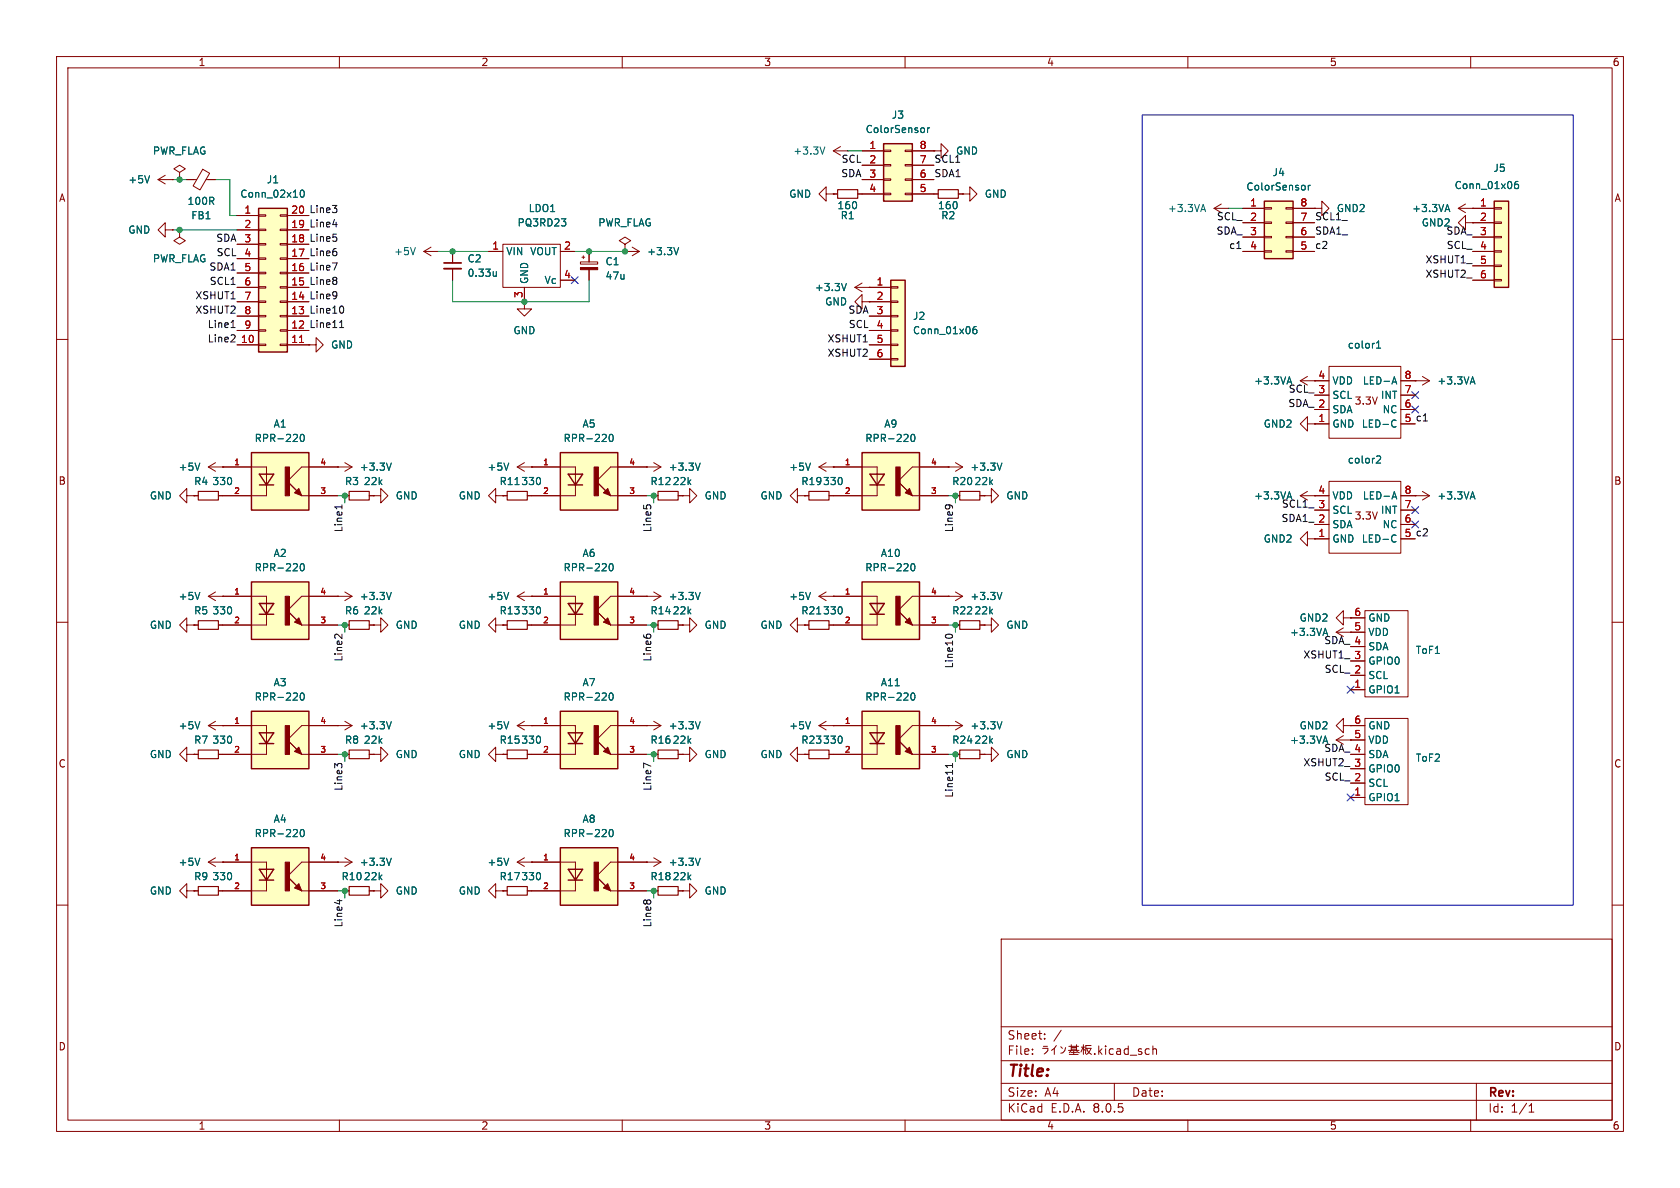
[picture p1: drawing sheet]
<svg xmlns="http://www.w3.org/2000/svg" width="297mm" height="210mm" viewBox="0 0 297 210" stroke-linecap="round" stroke-linejoin="round" font-family="sans-serif">
<g fill="none" stroke="#840000" stroke-width=".18">
<path d="M10 10h277v190h-277zM12 12h273v186h-273zM60 10v2M110 10v2M160 10v2M210 10v2M260 10v2M165.1 26.7h1.3v-1.3l1.2 1.3-1.2 1.2v-1.2M165.1 26.7h.1M165.1 34.3h.8M169.4 34.3h.8M170.2 34.3h1.2v-1.3l1.3 1.3-1.3 1.3v-1.3"/>
<path d="M170.2 34.3h.1M10 60h2M285 60h2M114.3 82.6h.1M114.3 82.6h2.5M115.6 87.6h.7M115.6 81.8l1.2 .8M116.8 82.6l-1.2 .7M119.9 87.6h.7M120.6 87.6h1.3v-1.2l1.3 1.2-1.3 1.3v-1.3M120.6 87.6h.1M141 87.6v-1.2l-1.3 1.2 1.3 1.3v-1.3h1.2"/>
<path d="M142.2 87.6h.1M142.2 87.6h.8M144.8 82.6l1.2 .7M144.8 82.6h2.5M146 81.8l-1.2 .8M146.6 87.6h.7M147.3 82.6h.1M10 110h2M88.9 110.5h.8M93.2 110.5h.8M114.3 105.4h.1M114.3 105.4h2.5"/>
<path d="M115.6 110.5h.7M115.6 104.6l1.2 .8M116.8 105.4l-1.2 .8M119.9 110.5h.7M167.6 105.4h.1M167.6 105.4h2.6M168.9 110.5h.8M168.9 104.6l1.3 .8M170.2 105.4l-1.3 .8M173.2 110.5h.8M174 110.5h1.3v-1.3l1.2 1.3-1.2 1.3v-1.3M174 110.5h.1"/>
<path d="M285 110h2M167.6 128.3h.1M167.6 128.3h2.6M168.9 133.4h.8M168.9 127.5l1.3 .8M170.2 128.3l-1.3 .7M173.2 133.4h.8M174 133.4h1.3v-1.3l1.2 1.3-1.2 1.2v-1.2M174 133.4h.1M10 160h2M36.8 152.4l1.3 .8M36.8 152.4h2.6"/>
<path d="M38.1 151.6l-1.3 .8M39.4 152.4h.1M285 160h2M177 166h108v32h-108zM60 198v2M110 198v2M160 198v2M177 194.5h108M177 191.5h108M177 187.5h108M177 181.5h108M182.5 186.3v.1"/>
<path d="M182.5 185.5v.1M184.3 185.3h.9a1.03 1.03 0 0 1-.6 1M184.5 185h.7M184.7 183.6v.1M184.7 182.8v.1M186.4 185.3v1.1M186.4 185.3l-.5 .4M186.7 184.8l-.3 .5M187.5 185l.3 .3M187.6 182.1l-1.3 2M188.4 185.2a.99 .99 0 0 1-.9 1M188.9 185.7h1.8"/>
<path d="M189 185h1.7M189 186.4h1.6M189.3 186h1M189.4 185.2h.9M189.4 185.5h.9M189.4 184.7v1l-.4 .4M189.8 185.8v.6M190.3 184.7v1l.2 .3 .3 .1M191.2 185.1h.6M191.5 185.2l-.4 .8M191.5 184.7v1.7M191.5 185.4l.3 .3"/>
<path d="M192 185.3h.9l-.3 .6-.6 .5M192.1 185.3l.3 .7 .6 .4M192.9 184.8h-.9l-.1 1.5M193.5 186.3v.1M194.2 184.9v1.5M194.4 185.8l.4 .6M194.8 185.4l-.6 .6M195.5 184.9v.1M195.5 185.4v1M196.8 185.5l-.4-.1-.3 .3v.4l.1 .2h.6M197 191.5v3M197.5 185.5h.5l.1 .9"/>
<path d="M198.1 185.8h-.5a.29 .29 0 0 0-.2 .3 .29 .29 0 0 0 .2 .3l.5-.1M199.5 185.5l-.5-.1-.3 .3v.4l.2 .2h.6M199.5 184.9v1.5M199.8 186.5h1.2M201.8 185.5l-.3-.1-.3 .2 .1 .2 .5 .2v.3h-.6M203.2 185.5l-.5-.1-.2 .3v.4l.1 .2h.6M203.8 185.5l.2-.1 .4 .1 .1 .9M203.8 184.9v1.5M210 198v2M260 198v2M261 191.5v6.5M270.3 196.6h.9"/>
<path d="M270.3 195.5l.4-.4v1.5"/>
</g>
<path d="M123.8 81.9l-.4 1.2M143.3 81.9l-.4 1.2M123.8 104.7l-.4 1.3M177.1 104.7l-.4 1.3M177.1 127.6l-.4 1.2M35.3 151.7l-.4 1.3" fill="none" stroke="#006464" stroke-width=".18"/>
<path d="M165.9 33.5h3.5v1.6h-3.5zM116.3 86.9h3.6v1.5h-3.6zM143 86.9h3.6v1.5h-3.6zM89.7 109.7h3.5v1.6h-3.5zM116.3 109.7h3.6v1.6h-3.6zM169.7 109.7h3.5v1.6h-3.5zM169.7 132.6h3.5v1.5h-3.5z" fill="none" stroke="#840000" stroke-width=".2"/>
<path d="M152.4 125.7h10.2v10.2h-10.2z" fill="#ffffc2"/>
<path d="M152.4 125.7h10.2v10.2h-10.2zM153.8 129.5h2.5l-1.2 1.9zM153.8 131.4h2.5" fill="none" stroke="#840000" stroke-width=".25"/>
<g fill="none" stroke="#840000" stroke-width=".18">
<path d="M141 110.5v-1.3l-1.3 1.3 1.3 1.3v-1.3h1.2M142.2 110.5h.1M142.2 110.5h.8M144.8 105.4l1.2 .8M144.8 105.4h2.5M146 104.6l-1.2 .8M146.6 110.5h.7M147.3 105.4h.1M141 133.4v-1.3l-1.3 1.3 1.3 1.2v-1.2h1.2M142.2 133.4h.1M142.2 133.4h.8M144.8 128.3h10.3v5.1h-8.5"/>
<path d="M144.8 128.3l1.2 .7M146 127.5l-1.2 .8M147.3 128.3h.1M167.6 128.3h-6.3l-2.6 2.5 2.6 2.6h6.3"/>
</g>
<g fill="#840000" stroke="#840000" stroke-width=".18">
<path d="M160 132.8l.8-.7 .5 1.3z"/>
<path d="M158.4 128.3h.7v5.1h-.7z"/>
</g>
<path d="M143.3 104.7l-.4 1.3M144.4 108.5h.7M143.3 127.6l-.4 1.2M161.1 122.6l.2-.1a.68 .68 0 0 1 .5 .6 .68 .68 0 0 1-.5 .7l-.2-.2-.1-.3z" fill="none" stroke="#006464" stroke-width=".18"/>
<path d="M143 109.7h3.6v1.6h-3.6zM143 132.6h3.6v1.5h-3.6z" fill="none" stroke="#840000" stroke-width=".2"/>
<path d="M152.4 102.9h10.2v10.1h-10.2z" fill="#ffffc2"/>
<path d="M152.4 102.9h10.2v10.1h-10.2zM153.8 106.7h2.5l-1.2 1.9zM153.8 108.6h2.5" fill="none" stroke="#840000" stroke-width=".25"/>
<path d="M147.3 105.4h7.8v5.1h-7.8M167.6 105.4h-6.3l-2.6 2.6 2.6 2.5h6.3" fill="none" stroke="#840000" stroke-width=".18"/>
<g fill="#840000" stroke="#840000" stroke-width=".18">
<path d="M160 110l.8-.8 .5 1.3z"/>
<path d="M158.4 105.4h.7v5.1h-.7z"/>
</g>
<path d="M161.1 99.8l.2-.2a.68 .68 0 0 1 .5 .7 .68 .68 0 0 1-.5 .6l-.2-.1-.1-.4z" fill="none" stroke="#006464" stroke-width=".18"/>
<path d="M99.1 102.9h10.1v10.1h-10.1z" fill="#ffffc2"/>
<path d="M99.1 102.9h10.1v10.1h-10.1zM100.5 106.7h2.5l-1.3 1.9zM100.5 108.6h2.5" fill="none" stroke="#840000" stroke-width=".25"/>
<path d="M94 105.4h7.7v5.1h-7.7M114.3 105.4h-6.4l-2.5 2.6 2.5 2.5h6.4" fill="none" stroke="#840000" stroke-width=".18"/>
<g fill="#840000" stroke="#840000" stroke-width=".18">
<path d="M106.7 110l.7-.8 .5 1.3z"/>
<path d="M105 105.4h.8v5.1h-.8z"/>
</g>
<path d="M107.8 99.8l.2-.2a.68 .68 0 0 1 .4 .7 .68 .68 0 0 1-.4 .6l-.2-.1-.1-.4z" fill="none" stroke="#006464" stroke-width=".18"/>
<path d="M99.1 80h10.1v10.2h-10.1z" fill="#ffffc2"/>
<path d="M99.1 80h10.1v10.2h-10.1zM100.5 83.8h2.5l-1.3 1.9zM100.5 85.7h2.5" fill="none" stroke="#840000" stroke-width=".25"/>
<path d="M94 82.6h7.7v5h-7.7M114.3 82.6h-6.4l-2.5 2.5 2.5 2.5h6.4M167.6 82.6h.1M167.6 82.6h2.6M168.9 87.6h.8M168.9 81.8l1.3 .8M170.2 82.6l-1.3 .7M173.2 87.6h.8M174 87.6h1.3v-1.2l1.2 1.2-1.2 1.3v-1.3M174 87.6h.1M87.6 110.5v-1.3l-1.2 1.3 1.2 1.3v-1.3h1.3M88.9 110.5h.1" fill="none" stroke="#840000" stroke-width=".18"/>
<g fill="#840000" stroke="#840000" stroke-width=".18">
<path d="M106.7 87.1l.7-.7 .5 1.2z"/>
<path d="M105 82.6h.8v5h-.8z"/>
</g>
<path d="M107.8 76.9l.2-.1a.68 .68 0 0 1 .4 .6 .68 .68 0 0 1-.4 .6l-.2-.1-.1-.3zM177.1 81.9l-.4 1.2" fill="none" stroke="#006464" stroke-width=".18"/>
<path d="M169.7 86.9h3.5v1.5h-3.5z" fill="none" stroke="#840000" stroke-width=".2"/>
<path d="M152.4 80h10.2v10.2h-10.2z" fill="#ffffc2"/>
<path d="M152.4 80h10.2v10.2h-10.2zM153.8 83.8h2.5l-1.2 1.9zM153.8 85.7h2.5" fill="none" stroke="#840000" stroke-width=".25"/>
<path d="M151.1 50.8l1.3 .8M151.1 50.8h2.6M152.4 50l-1.3 .8M153.7 50.8h.1M147.3 82.6h7.8v5h-7.8M167.6 82.6h-6.3l-2.6 2.5 2.6 2.5h6.3M59.7 128.3h.1M59.7 128.3h2.5M61 127.5l1.2 .8M62.2 128.3l-1.2 .7" fill="none" stroke="#840000" stroke-width=".18"/>
<g fill="#840000" stroke="#840000" stroke-width=".18">
<path d="M160 87.1l.8-.7 .5 1.2z"/>
<path d="M158.4 82.6h.7v5h-.7z"/>
</g>
<path d="M149.6 50.1l-.4 1.3M161.2 76.8h.1a.68 .68 0 0 1 .5 .6 .68 .68 0 0 1-.5 .6 .84 .84 0 0 1-.1-1.2zM69.2 127.6l-.4 1.2" fill="none" stroke="#006464" stroke-width=".18"/>
<path d="M44.4 125.7h10.2v10.2h-10.2z" fill="#ffffc2"/>
<path d="M44.4 125.7h10.2v10.2h-10.2zM45.8 129.5h2.6l-1.3 1.9zM45.8 131.4h2.6" fill="none" stroke="#840000" stroke-width=".25"/>
<g fill="none" stroke="#840000" stroke-width=".18">
<path d="M74.9 44.5h2.6M74.9 44.5l1.3 .7M76.2 43.7l-1.3 .8M77.5 44.5h.1M110.5 44.5h.1M110.5 44.5h2.5M111.8 43.7l1.2 .8M113 44.5l-1.2 .7M152.4 53.3v-1.2l-1.3 1.2 1.3 1.3v-1.3h1.3M153.7 53.3h.1M54.6 61h1.3v-1.3l1.2 1.3-1.2 1.2v-1.2M54.6 61h.1"/>
<path d="M91.4 105.4l1.3 .8M91.4 105.4h2.6M92.7 104.6l-1.3 .8M94 105.4h.1M39.4 128.3h7.7v5.1h-7.7M59.7 128.3h-6.4l-2.5 2.5 2.5 2.6h6.4M61 133.4h.7M65.3 133.4h.7M66 133.4h1.3v-1.3l1.3 1.3-1.3 1.2v-1.2M66 133.4h.1M59.7 152.4h.1M59.7 152.4h2.5"/>
<path d="M61 157.5h.7M61 151.6l1.2 .8M62.2 152.4l-1.2 .8M65.3 157.5h.7M66 157.5h1.3v-1.3l1.3 1.3-1.3 1.3v-1.3M66 157.5h.1"/>
</g>
<g fill="#840000" stroke="#840000" stroke-width=".18">
<path d="M52.1 132.8l.7-.7 .5 1.3z"/>
<path d="M50.4 128.3h.8v5.1h-.8z"/>
</g>
<path d="M73.4 43.8l-.4 1.2M120 43.8l-.4 1.2M89.9 104.7l-.4 1.3M53.2 122.6l.2-.1a.68 .68 0 0 1 .4 .6 .68 .68 0 0 1-.4 .7l-.2-.2-.1-.3zM69.2 151.7l-.4 1.3" fill="none" stroke="#006464" stroke-width=".18"/>
<path d="M61.7 132.6h3.6v1.5h-3.6zM61.7 156.7h3.6v1.5h-3.6z" fill="none" stroke="#840000" stroke-width=".2"/>
<path d="M44.4 149.9h10.2v10.1h-10.2z" fill="#ffffc2"/>
<path d="M44.4 149.9h10.2v10.1h-10.2zM45.8 153.7h2.6l-1.3 1.9zM45.8 155.6h2.6" fill="none" stroke="#840000" stroke-width=".25"/>
<path d="M80 44.5v2M80 47.5v2M39.4 152.4h7.7v5.1h-7.7M59.7 152.4h-6.4l-2.5 2.5 2.5 2.6h6.4" fill="none" stroke="#840000" stroke-width=".18"/>
<g fill="#840000" stroke="#840000" stroke-width=".18">
<path d="M52.1 157l.7-.8 .5 1.3z"/>
<path d="M50.4 152.4h.8v5.1h-.8z"/>
</g>
<path d="M87.7 48v.8M87.7 48.7l-.3 .1M53.2 146.8l.2-.2a.68 .68 0 0 1 .4 .7 .68 .68 0 0 1-.4 .6l-.2-.1-.1-.4z" fill="none" stroke="#006464" stroke-width=".18"/>
<path d="M78.5 47.5h3" fill="none" stroke="#840000" stroke-width=".33"/>
<path d="M78.5 46.5h3" fill="none" stroke="#840000" stroke-width=".3"/>
<path d="M44.4 102.9h10.2v10.1h-10.2z" fill="#ffffc2"/>
<path d="M44.4 102.9h10.2v10.1h-10.2zM45.8 106.7h2.6l-1.3 1.9zM45.8 108.6h2.6" fill="none" stroke="#840000" stroke-width=".25"/>
<g fill="none" stroke="#840000" stroke-width=".18">
<path d="M59.7 82.6h.1M59.7 82.6h2.5M61 81.8l1.2 .8M61 87.6h.7M62.2 82.6l-1.2 .7M65.3 87.6h.7M66 87.6h1.3v-1.2l1.3 1.2-1.3 1.3v-1.3M66 87.6h.1M33 110.5v-1.3l-1.3 1.3 1.3 1.3v-1.3h1.3M34.3 110.5h.1M34.3 110.5h.8M36.8 105.4h10.3v5.1h-8.5"/>
<path d="M36.8 105.4l1.3 .8M38.1 104.6l-1.3 .8M39.4 105.4h.1M59.7 105.4h.1M61 110.5h.7M61 104.6l1.2 .8M62.2 105.4h-8.9l-2.5 2.6 2.5 2.5h6.4M62.2 105.4l-1.2 .8M65.3 110.5h.7M66 110.5h1.3v-1.3l1.3 1.3-1.3 1.3v-1.3M66 110.5h.1M33 133.4v-1.3l-1.3 1.3 1.3 1.2v-1.2h1.3"/>
<path d="M34.3 133.4h.1M34.3 133.4h.8M36.8 128.3l1.3 .7M36.8 128.3h2.6M38.1 127.5l-1.3 .8M38.6 133.4h.8M39.4 128.3h.1M33 157.5v-1.3l-1.3 1.3 1.3 1.3v-1.3h1.3M34.3 157.5h.1M34.3 157.5h.8M38.6 157.5h.8"/>
</g>
<g fill="#840000" stroke="#840000" stroke-width=".18">
<path d="M52.1 110l.7-.8 .5 1.3z"/>
<path d="M50.4 105.4h.8v5.1h-.8z"/>
</g>
<path d="M53.2 99.8l.2-.2a.68 .68 0 0 1 .4 .7 .68 .68 0 0 1-.4 .6l-.2-.1-.1-.4zM69.2 81.9l-.4 1.2M35.3 104.7l-.4 1.3M69.2 104.7l-.4 1.3M35.3 127.6l-.4 1.2" fill="none" stroke="#006464" stroke-width=".18"/>
<path d="M61.7 86.9h3.6v1.5h-3.6zM35.1 109.7h3.5v1.6h-3.5zM61.7 109.7h3.6v1.6h-3.6zM35.1 132.6h3.5v1.5h-3.5zM35.1 156.7h3.5v1.5h-3.5z" fill="none" stroke="#840000" stroke-width=".2"/>
<path d="M44.4 80h10.2v10.2h-10.2z" fill="#ffffc2"/>
<path d="M44.4 80h10.2v10.2h-10.2zM45.8 83.8h2.6l-1.3 1.9zM45.8 85.7h2.6" fill="none" stroke="#840000" stroke-width=".25"/>
<path d="M33 87.6v-1.2l-1.3 1.2 1.3 1.3v-1.3h1.3M34.3 87.6h.1M39.4 82.6h7.7v5h-7.7M59.7 82.6h-6.4l-2.5 2.5 2.5 2.5h6.4M91.4 82.6h2.6M91.4 82.6l1.3 .7M92.7 81.8l-1.3 .8M94 82.6h.1" fill="none" stroke="#840000" stroke-width=".18"/>
<g fill="#840000" stroke="#840000" stroke-width=".18">
<path d="M52.1 87.1l.7-.7 .5 1.2z"/>
<path d="M50.4 82.6h.8v5h-.8z"/>
</g>
<path d="M53.2 76.9l.2-.1a.68 .68 0 0 1 .4 .6 .68 .68 0 0 1-.4 .6l-.2-.1-.1-.3zM89.9 81.9l-.4 1.2" fill="none" stroke="#006464" stroke-width=".18"/>
<path d="M264.2 35.6h2.5v15.2h-2.5z" fill="#ffffc2"/>
<g fill="none" stroke="#840000" stroke-width=".18">
<path d="M214.6 36.8h2.6M214.6 36.8l1.3 .8M215.9 36.1l-1.3 .7M217.2 36.8h.1M260.3 36.8h3.9M260.3 39.4h3.9M264.2 39.2h1.2v.3h-1.2zM264.2 36.7h1.2v.3h-1.2zM86.4 44.5h2.5M88.9 43.2h10.2v7.6h-10.2zM92.7 53.3v1.3h1.3l-1.3 1.3-1.3-1.3h1.3M92.7 53.3h.1"/>
<path d="M92.7 50.8v2.5M99.1 44.5h2.5M99.1 49.5h2.5M102.6 46.3h3.1v.4h-3.1zM102.9 45.5h.5M103.1 45.2v.5M104.1 44.5v1.8M104.1 47.7v1.8M110.5 43.2l1-.7-1-.6-1 .6 1 .7v1.3M110.5 44.5h.1M260.3 41.9h3.9M260.3 44.5h3.9"/>
<path d="M260.3 47h3.9M260.3 49.5h3.9M264.2 49.4h1.2v.3h-1.2zM264.2 46.9h1.2v.2h-1.2zM264.2 44.3h1.2v.3h-1.2zM264.2 41.8h1.2v.2h-1.2zM229.9 67.3h5M229.9 67.3l1.2 .8M231.1 74.9v-1.2l-1.2 1.2 1.2 1.3v-1.3h1.3M231.1 66.5l-1.2 .8M232.4 74.9h.1M232.4 74.9h2.5"/>
<path d="M232.4 72.4h2.5M232.4 69.9h2.5M234.9 64.8h12.7v12.7h-12.7zM247.6 74.9h2.6M247.6 72.4h2.6M247.6 69.9h2.6M247.6 67.3h5.1M250.2 67.3h.1M251.5 66.5l1.2 .8M252.7 67.3l-1.2 .8M36.8 82.6l1.3 .7M36.8 82.6h2.6"/>
<path d="M38.1 81.8l-1.3 .8M39.4 82.6h.1M87.6 87.6v-1.2l-1.2 1.2 1.2 1.3v-1.3h1.3M88.9 87.6h.1M88.9 87.6h.8M93.2 87.6h.8M229.9 87.6h5M229.9 87.6l1.2 .8M231.1 95.3v-1.3l-1.2 1.3 1.2 1.2v-1.2h1.3M231.1 86.9l-1.2 .7M232.4 95.3h.1M232.4 95.3h2.5"/>
<path d="M232.4 92.7h2.5M232.4 90.2h2.5M234.9 85.1h12.7v12.7h-12.7zM247.6 87.6h5.1M247.6 95.3h2.6M247.6 92.7h2.6M247.6 90.2h2.6M250.2 87.6h.1M251.5 86.9l1.2 .7M252.7 87.6l-1.2 .8M236.2 111.8l1.3 .7M236.2 111.8h5.1"/>
<path d="M237.5 109.2v-1.2l-1.3 1.2 1.3 1.3v-1.3h1.3M237.5 111l-1.3 .8M238.8 111.8h.1M238.8 109.2h.1M238.8 119.4h2.5M238.8 116.8h2.5M238.8 114.3h2.5M238.8 109.2h2.5M241.3 108h7.6v15.2h-7.6zM236.2 130.8l1.3 .8M236.2 130.8h5.1M237.5 128.3v-1.3l-1.3 1.3 1.3 1.2v-1.2h1.3"/>
<path d="M237.5 130l-1.3 .8M238.8 130.8h.1M238.8 128.3h.1M238.8 121.9h2.5M238.8 138.4h2.5M238.8 135.9h2.5M238.8 133.4h2.5M238.8 128.3h2.5M241.3 127h7.6v15.2h-7.6zM238.8 141h2.5"/>
</g>
<path d="M264.2 35.6h2.5v15.2h-2.5z" fill="none" stroke="#840000" stroke-width=".25"/>
<g fill="none" stroke="#006464" stroke-width=".18">
<path d="M99.2 38.7h.8l-.4 .5M100 39.3v.5M212.4 37h.6M212.7 36.1l.4 1.3M268.3 32.1h-.3a.85 .85 0 0 0 0 1.2l.4-.1 .1-.4-.3-.2h-.3l-.2 .2M227.6 67.5h.6M227.9 66.6l.5 1.3M243.4 61.5h.7M243.4 60.6l.3-.3v1.2M246.2 67.5h.6M246.4 74.2l.4 .2M246.5 66.6l.4 1.3"/>
<path d="M246.8 75.4l-.4 .1M260 67.5h.6M260.3 66.6l.5 1.3M35.3 81.9l-.4 1.2M91 85.7h.8M227.6 87.8h.6M227.9 86.9l.5 1.3M243.4 80.7l.4-.1 .3 .4-.8 .9h.8M246.2 87.8h.6M246.4 94.6l.4 .1M246.5 86.9l.4 1.3M246.8 95.7l-.4 .1"/>
<path d="M260 87.8h.6M260.3 86.9l.5 1.3M234 112h.6M234.3 111.1l.4 1.2M234 131h.6M234.3 130.1l.4 1.3"/>
</g>
<path d="M89.7 86.9h3.5v1.5h-3.5z" fill="none" stroke="#840000" stroke-width=".2"/>
<path d="M102.6 47.3h3.1v.4h-3.1z" fill="#840000" stroke="#840000" stroke-width=".18"/>
<path d="M223.5 35.6h5.1v10.1h-5.1z" fill="#ffffc2"/>
<g fill="none" stroke="#840000" stroke-width=".18">
<path d="M219.7 36.8h3.8M219.7 39.4h3.8M223.5 39.2h1.3v.3h-1.3zM223.5 36.7h1.3v.3h-1.3zM227.3 39.2h1.3v.3h-1.3zM227.3 36.7h1.3v.3h-1.3zM228.6 36.8h3.8M228.6 39.4h3.8M232.4 36.8h1.3v-1.2l1.2 1.2-1.2 1.3v-1.3M232.4 36.8h.1M257.8 36.8h2.5M257.8 36.8l1.3 .8"/>
<path d="M259.1 39.4v-1.3l-1.3 1.3 1.3 1.2v-1.2h1.2M259.1 36.1l-1.3 .7M260.3 39.4h.1M260.3 36.8h.1M219.7 41.9h3.8M219.7 44.5h3.8M223.5 44.3h1.3v.3h-1.3zM223.5 41.8h1.3v.2h-1.3zM227.3 44.3h1.3v.3h-1.3zM227.3 41.8h1.3v.2h-1.3zM228.6 41.9h3.8M228.6 44.5h3.8"/>
<path d="M34.3 87.6h.8M38.6 87.6h.8"/>
</g>
<path d="M223.5 35.6h5.1v10.1h-5.1z" fill="none" stroke="#840000" stroke-width=".25"/>
<path d="M230.7 32.9v.6M231.3 32.8v.8M231.7 32.8l-.4 .2M255.6 37h.6M255.9 36.1l.4 1.3" fill="none" stroke="#006464" stroke-width=".18"/>
<path d="M35.1 86.9h3.5v1.5h-3.5z" fill="none" stroke="#840000" stroke-width=".2"/>
<path d="M45.7 36.8h5.1v25.4h-5.1z" fill="#ffffc2"/>
<g fill="none" stroke="#840000" stroke-width=".18">
<path d="M27.9 31.8l1.3 .7M27.9 31.8h2.6M29.2 31l-1.3 .8M30.5 31.8h.1M31.7 30.5l1.1-.7-1.1-.6-1 .6 1 .7v1.3M31.7 31.8h.1M33 31.8h1.8M35.8 29.9l1.3 .7-1.7 3-1.3-.7zM36.4 31.8h1.7M41.9 38.1h3.8M45.7 38h1.3v.2h-1.3zM49.5 38h1.3v.2h-1.3z"/>
<path d="M50.8 38.1h3.8M29.2 40.6v-1.2l-1.3 1.2 1.3 1.3v-1.3h1.3M30.5 40.6h.1M31.7 40.6v1.3l1.1 .6-1.1 .7-1-.7 1-.6M31.7 40.6h.1M41.9 58.4h3.8M41.9 55.9h3.8M41.9 53.3h3.8M41.9 50.8h3.8M41.9 48.3h3.8M41.9 45.7h3.8M41.9 43.2h3.8"/>
<path d="M41.9 40.6h3.8M45.7 58.3h1.3v.2h-1.3zM45.7 55.8h1.3v.2h-1.3zM45.7 53.2h1.3v.3h-1.3zM45.7 50.7h1.3v.2h-1.3zM45.7 48.1h1.3v.3h-1.3zM45.7 45.6h1.3v.2h-1.3zM45.7 43.1h1.3v.2h-1.3zM45.7 40.5h1.3v.3h-1.3zM49.5 58.3h1.3v.2h-1.3zM49.5 55.8h1.3v.2h-1.3zM49.5 53.2h1.3v.3h-1.3z"/>
<path d="M49.5 50.7h1.3v.2h-1.3zM49.5 48.1h1.3v.3h-1.3zM49.5 45.6h1.3v.2h-1.3zM49.5 43.1h1.3v.2h-1.3zM49.5 40.5h1.3v.3h-1.3zM50.8 58.4h3.8M50.8 55.9h3.8M50.8 53.3h3.8M50.8 50.8h3.8M50.8 48.3h3.8M50.8 45.7h3.8M50.8 43.2h3.8"/>
<path d="M50.8 40.6h3.8M41.9 61h3.8M45.7 60.8h1.3v.3h-1.3zM49.5 60.8h1.3v.3h-1.3zM50.8 61h3.8"/>
</g>
<path d="M45.7 36.8h5.1v25.4h-5.1z" fill="none" stroke="#840000" stroke-width=".25"/>
<path d="M52.9 60.5h.8" fill="none" stroke="#a90000" stroke-width=".18"/>
<path d="M26.4 31.1l-.4 1.2M53.2 33.7l.2-.1a.68 .68 0 0 1 .4 .6 .68 .68 0 0 1-.4 .7l-.2-.2-.1-.3z" fill="none" stroke="#006464" stroke-width=".18"/>
<path d="M157.5 49.5h2.5v15.3h-2.5z" fill="#ffffc2"/>
<path d="M153.7 50.8h3.8M153.7 53.3h3.8M153.7 55.9h3.8M153.7 58.4h3.8M157.5 58.3h1.2v.2h-1.2zM157.5 55.8h1.2v.2h-1.2zM157.5 53.2h1.2v.3h-1.2zM157.5 50.7h1.2v.2h-1.2zM153.7 61h3.8M153.7 63.5h3.8M157.5 63.4h1.2v.2h-1.2zM157.5 60.8h1.2v.3h-1.2z" fill="none" stroke="#840000" stroke-width=".18"/>
<path d="M157.5 49.5h2.5v15.3h-2.5z" fill="none" stroke="#840000" stroke-width=".25"/>
<path d="M172.6 57.7l-.4 .1a.86 .86 0 0 0 0 1.2l.4-.1 .1-.4-.2-.3-.4 .1-.1 .2" fill="none" stroke="#006464" stroke-width=".18"/>
<path d="M156.2 25.4h5.1v10.2h-5.1z" fill="#ffffc2"/>
<g fill="none" stroke="#840000" stroke-width=".18">
<path d="M146 34.3v-1.3l-1.2 1.3 1.2 1.3v-1.3h1.3M147.3 34.3h.1M147.3 26.7h2.6M147.3 34.3h.8M147.3 26.7l1.3 .7M148.6 25.9l-1.3 .8M149.9 26.7h.1M151.6 34.3h4.6M152.4 26.7h3.8M152.4 29.2h3.8M152.4 31.8h3.8M156.2 34.2h1.3v.2h-1.3z"/>
<path d="M156.2 31.6h1.3v.3h-1.3zM156.2 29.1h1.3v.2h-1.3zM156.2 26.5h1.3v.3h-1.3zM160 34.2h1.3v.2h-1.3zM160 31.6h1.3v.3h-1.3zM160 29.1h1.3v.2h-1.3zM160 26.5h1.3v.3h-1.3zM161.3 26.7h3.8M161.3 29.2h3.8M161.3 31.8h3.8M161.3 34.3h3.8M87.6 157.5v-1.3l-1.2 1.3 1.2 1.3v-1.3h1.3"/>
<path d="M88.9 157.5h.1M91.4 152.4l1.3 .8M91.4 152.4h2.6M92.7 151.6l-1.3 .8M94 152.4h.1"/>
</g>
<path d="M156.2 25.4h5.1v10.2h-5.1z" fill="none" stroke="#840000" stroke-width=".25"/>
<path d="M145.8 26l-.4 1.2M163.4 22.7v.6M164 22.6v.8M164.3 22.6l-.3 .2M89.9 151.7l-.4 1.3" fill="none" stroke="#006464" stroke-width=".18"/>
<path d="M148.1 33.5h3.5v1.6h-3.5z" fill="none" stroke="#840000" stroke-width=".2"/>
<path d="M99.1 149.9h10.1v10.1h-10.1z" fill="#ffffc2"/>
<path d="M99.1 149.9h10.1v10.1h-10.1zM100.5 153.7h2.5l-1.3 1.9zM100.5 155.6h2.5" fill="none" stroke="#840000" stroke-width=".25"/>
<path d="M88.9 157.5h.8M94 152.4h7.7v5.1h-8.5M114.3 152.4h-6.4l-2.5 2.5 2.5 2.6h6.4" fill="none" stroke="#840000" stroke-width=".18"/>
<g fill="#840000" stroke="#840000" stroke-width=".18">
<path d="M106.7 157l.7-.8 .5 1.3z"/>
<path d="M105 152.4h.8v5.1h-.8z"/>
</g>
<path d="M107.8 146.8l.2-.2a.68 .68 0 0 1 .4 .7 .68 .68 0 0 1-.4 .6l-.2-.1-.1-.4z" fill="none" stroke="#006464" stroke-width=".18"/>
<path d="M89.7 156.7h3.5v1.5h-3.5z" fill="none" stroke="#840000" stroke-width=".2"/>
<path d="M99.1 125.7h10.1v10.2h-10.1z" fill="#ffffc2"/>
<path d="M99.1 125.7h10.1v10.2h-10.1zM100.5 129.5h2.5l-1.3 1.9zM100.5 131.4h2.5" fill="none" stroke="#840000" stroke-width=".25"/>
<g fill="none" stroke="#840000" stroke-width=".18">
<path d="M30.5 31.8h.1M31.7 31.8h.1M33 31.8h1.3M36.8 31.8h1.3M41.9 38.1h3.8M50.8 38.1h3.8M147.3 34.3h.1M147.3 34.3h.8M151.6 34.3h4.6M152.4 31.8h3.8M152.4 26.7h3.8M152.4 29.2h3.8"/>
<path d="M161.3 31.8h3.8M161.3 34.3h4.6M161.3 26.7h3.8M161.3 29.2h3.8M165.1 26.7h.1M169.4 34.3h.8M170.2 34.3h.1M219.7 36.8h3.8M219.7 39.4h3.8M228.6 36.8h3.8M228.6 39.4h3.8M232.4 36.8h.1"/>
<path d="M260.3 39.4h.1M260.3 36.8h.1M260.3 36.8h3.9M260.3 39.4h3.9M30.5 40.6h.1M31.7 40.6h.1M41.9 58.4h3.8M41.9 55.9h3.8M41.9 53.3h3.8M41.9 50.8h3.8M41.9 48.3h3.8M41.9 45.7h3.8"/>
<path d="M41.9 43.2h3.8M41.9 40.6h3.8M50.8 58.4h3.8M50.8 55.9h3.8M50.8 53.3h3.8M50.8 50.8h3.8M50.8 48.3h3.8M50.8 45.7h3.8M50.8 43.2h3.8M50.8 40.6h3.8M80 44.5v2M80 47.5v2"/>
<path d="M86.4 44.5h2.5M92.7 53.3h.1M92.7 50.8v2.5M99.1 44.5h2.5M99.1 49.5h2.5M104.1 44.5v1.8M104.1 47.7v1.8M110.5 44.5h.1M153.7 53.3h.1M153.7 50.8h.1M153.7 58.4h3.8M153.7 55.9h3.8"/>
<path d="M153.7 53.3h3.8M153.7 50.8h3.8M219.7 41.9h3.8M219.7 44.5h3.8M228.6 41.9h3.8M228.6 44.5h3.8M260.3 41.9h3.9M260.3 44.5h3.9M260.3 47h3.9M260.3 49.5h3.9M41.9 61h3.8M50.8 61h3.8"/>
<path d="M54.6 61h.1M153.7 61h3.8M153.7 63.5h3.8M232.4 74.9h.1M232.4 74.9h2.5M232.4 72.4h2.5M232.4 69.9h2.5M232.4 67.3h2.5M247.6 74.9h2.6M247.6 72.4h2.6M247.6 69.9h2.6M247.6 67.3h2.6"/>
<path d="M250.2 67.3h.1M34.3 87.6h.1M34.3 87.6h.8M38.6 87.6h5.8M39.4 82.6h.1M39.4 82.6h5M54.6 87.6h5.1M54.6 82.6h5.1M59.7 82.6h.1M61 87.6h.7M65.3 87.6h.7M66 87.6h.1"/>
<path d="M88.9 87.6h.1M88.9 87.6h.8M93.2 87.6h5.9M94 82.6h.1M94 82.6h5.1M109.2 87.6h5.1M109.2 82.6h5.1M114.3 82.6h.1M115.6 87.6h.7M119.9 87.6h.7M120.6 87.6h.1M142.2 87.6h.1"/>
<path d="M142.2 87.6h.8M146.6 87.6h5.8M147.3 82.6h.1M147.3 82.6h5.1M162.6 87.6h5M162.6 82.6h5M167.6 82.6h.1M168.9 87.6h.8M173.2 87.6h.8M174 87.6h.1M232.4 95.3h.1M232.4 87.6h2.5"/>
<path d="M232.4 95.3h2.5M232.4 92.7h2.5M232.4 90.2h2.5M247.6 87.6h2.6M247.6 95.3h2.6M247.6 92.7h2.6M247.6 90.2h2.6M250.2 87.6h.1M34.3 110.5h.1M34.3 110.5h.8M38.6 110.5h5.8M39.4 105.4h.1"/>
<path d="M39.4 105.4h5M54.6 110.5h5.1M54.6 105.4h5.1M59.7 105.4h.1M61 110.5h.7M65.3 110.5h.7M66 110.5h.1M88.9 110.5h.1M88.9 110.5h.8M93.2 110.5h5.9M94 105.4h.1M94 105.4h5.1"/>
<path d="M109.2 110.5h5.1M109.2 105.4h5.1M114.3 105.4h.1M115.6 110.5h.7M119.9 110.5h.7M120.6 110.5h1.3v-1.3l1.3 1.3-1.3 1.3v-1.3M120.6 110.5h.1M142.2 110.5h.1M142.2 110.5h.8M146.6 110.5h5.8M147.3 105.4h.1M147.3 105.4h5.1"/>
<path d="M162.6 110.5h5M162.6 105.4h5M167.6 105.4h.1M168.9 110.5h.8M173.2 110.5h.8M174 110.5h.1M238.8 111.8h.1M238.8 109.2h.1M238.8 119.4h2.5M238.8 116.8h2.5M238.8 114.3h2.5M238.8 111.8h2.5"/>
<path d="M238.8 109.2h2.5M34.3 133.4h.1M34.3 133.4h.8M38.6 133.4h5.8M39.4 128.3h.1M39.4 128.3h5M54.6 133.4h5.1M54.6 128.3h5.1M59.7 128.3h.1M61 133.4h.7M65.3 133.4h.7M66 133.4h.1"/>
<path d="M87.6 133.4v-1.3l-1.2 1.3 1.2 1.2v-1.2h1.3M88.9 133.4h.1M88.9 133.4h.8M91.4 128.3h10.3v5.1h-8.5M91.4 128.3l1.3 .7M92.7 127.5l-1.3 .8M94 128.3h.1M114.3 128.3h.1M115.6 133.4h.7M115.6 127.5l1.2 .8M116.8 128.3h-8.9l-2.5 2.5 2.5 2.6h6.4M116.8 128.3l-1.2 .7"/>
<path d="M119.9 133.4h.7M120.6 133.4h1.3v-1.3l1.3 1.3-1.3 1.2v-1.2M120.6 133.4h.1M142.2 133.4h.1M142.2 133.4h.8M146.6 133.4h5.8M147.3 128.3h.1M147.3 128.3h5.1M162.6 133.4h5M162.6 128.3h5M167.6 128.3h.1M168.9 133.4h.8"/>
<path d="M173.2 133.4h.8M174 133.4h.1M238.8 130.8h.1M238.8 128.3h.1M238.8 133.4h2.5M238.8 128.3h2.5M238.8 121.9h2.5M238.8 138.4h2.5M238.8 135.9h2.5M238.8 130.8h2.5M34.3 157.5h.1M34.3 157.5h.8"/>
<path d="M38.6 157.5h5.8M39.4 152.4h.1M39.4 152.4h5M54.6 152.4h5.1M54.6 157.5h5.1M59.7 152.4h.1M61 157.5h.7M65.3 157.5h.7M66 157.5h.1M88.9 157.5h.1M88.9 157.5h.8M93.2 157.5h5.9"/>
<path d="M94 152.4h.1M94 152.4h5.1M109.2 152.4h7.6M109.2 157.5h5.1M114.3 152.4h.1M115.6 151.6l1.2 .8M115.6 157.5h.7M116.8 152.4l-1.2 .8M119.9 157.5h.7M120.6 157.5h1.3v-1.3l1.3 1.3-1.3 1.3v-1.3M120.6 157.5h.1M238.8 141h2.5"/>
</g>
<g fill="#840000" stroke="#840000" stroke-width=".18">
<path d="M106.7 132.8l.7-.7 .5 1.3z"/>
<path d="M105 128.3h.8v5.1h-.8z"/>
</g>
<g fill="none" stroke="#006464" stroke-width=".18">
<path d="M26.4 31.1l-.4 1.2M53.2 33.7l.2-.1a.68 .68 0 0 1 .4 .6 .68 .68 0 0 1-.4 .7l-.2-.2-.1-.3zM99.2 38.7h.8l-.4 .5M100 39.3v.5M163.4 22.7v.6M164 22.6v.8M164.3 22.6l-.3 .2M230.7 32.9v.6M231.3 32.8v.8M231.7 32.8l-.4 .2M255.6 37h.6M255.9 36.1l.4 1.3"/>
<path d="M268.3 32.1h-.3a.85 .85 0 0 0 0 1.2l.4-.1 .1-.4-.3-.2h-.3l-.2 .2M87.7 48v.8M87.7 48.7l-.3 .1M120 43.8l-.4 1.2M149.6 50.1l-.4 1.3M172.6 57.7l-.4 .1a.86 .86 0 0 0 0 1.2l.4-.1 .1-.4-.2-.3-.4 .1-.1 .2M53.2 76.9l.2-.1a.68 .68 0 0 1 .4 .6 .68 .68 0 0 1-.4 .6l-.2-.1-.1-.3zM107.8 76.9l.2-.1a.68 .68 0 0 1 .4 .6 .68 .68 0 0 1-.4 .6l-.2-.1-.1-.3zM161.2 76.8h.1a.68 .68 0 0 1 .5 .6 .68 .68 0 0 1-.5 .6 .84 .84 0 0 1-.1-1.2zM227.6 67.5h.6M227.9 66.6l.5 1.3M243.4 61.5h.7"/>
<path d="M243.4 60.6l.3-.3v1.2M246.2 67.5h.6M246.4 74.2l.4 .2M246.5 66.6l.4 1.3M246.8 75.4l-.4 .1M260 67.5h.6M260.3 66.6l.5 1.3M35.3 81.9l-.4 1.2M53.2 99.8l.2-.2a.68 .68 0 0 1 .4 .7 .68 .68 0 0 1-.4 .6l-.2-.1-.1-.4zM69.2 81.9l-.4 1.2M89.9 81.9l-.4 1.2M91 85.7h.8"/>
<path d="M107.8 99.8l.2-.2a.68 .68 0 0 1 .4 .7 .68 .68 0 0 1-.4 .6l-.2-.1-.1-.4zM123.8 81.9l-.4 1.2M143.3 81.9l-.4 1.2M161.1 99.8l.2-.2a.68 .68 0 0 1 .5 .7 .68 .68 0 0 1-.5 .6l-.2-.1-.1-.4zM177.1 81.9l-.4 1.2M227.6 87.8h.6M227.9 86.9l.5 1.3M243.4 80.7l.4-.1 .3 .4-.8 .9h.8M246.2 87.8h.6M246.4 94.6l.4 .1M246.5 86.9l.4 1.3M246.8 95.7l-.4 .1"/>
<path d="M260 87.8h.6M260.3 86.9l.5 1.3M35.3 104.7l-.4 1.3M69.2 104.7l-.4 1.3M89.9 104.7l-.4 1.3M123.8 104.7l-.4 1.3M143.3 104.7l-.4 1.3M144.4 108.5h.7M177.1 104.7l-.4 1.3M234 112h.6M234.3 111.1l.4 1.2M35.3 127.6l-.4 1.2"/>
<path d="M53.2 122.6l.2-.1a.68 .68 0 0 1 .4 .6 .68 .68 0 0 1-.4 .7l-.2-.2-.1-.3zM69.2 127.6l-.4 1.2M89.9 127.6l-.4 1.2M107.8 122.6l.2-.1a.68 .68 0 0 1 .4 .6 .68 .68 0 0 1-.4 .7l-.2-.2-.1-.3zM123.8 127.6l-.4 1.2M143.3 127.6l-.4 1.2M161.1 122.6l.2-.1a.68 .68 0 0 1 .5 .6 .68 .68 0 0 1-.5 .7l-.2-.2-.1-.3zM177.1 127.6l-.4 1.2M234 131h.6M234.3 130.1l.4 1.3M35.3 151.7l-.4 1.3M53.2 146.8l.2-.2a.68 .68 0 0 1 .4 .7 .68 .68 0 0 1-.4 .6l-.2-.1-.1-.4z"/>
<path d="M69.2 151.7l-.4 1.3M89.9 151.7l-.4 1.3M107.8 146.8l.2-.2a.68 .68 0 0 1 .4 .7 .68 .68 0 0 1-.4 .6l-.2-.1-.1-.4zM123.8 151.7l-.4 1.3"/>
</g>
<path d="M89.7 132.6h3.5v1.5h-3.5zM116.3 132.6h3.6v1.5h-3.6zM116.3 156.7h3.6v1.5h-3.6z" fill="none" stroke="#840000" stroke-width=".2"/>
<g fill="none" stroke="#0f0f0f" stroke-width=".18">
<path d="M58.8 36.3h.7l-.4 .5M58.8 39.7h.8M59.5 36.9v.6M40.8 57.9h.8M41.4 59.2l.2 .2-.1 .3-.7 .7h.8M58.8 46.5h.8l-.5 1.2M58.9 41.4h.6M59.4 41.9l.1 .2-.1 .5M59.4 49.1l.1 .2-.1 .2M59.4 49.6l.1 .2-.1 .4M59.4 51.6l.1 .1a1.07 1.07 0 0 1-.1 1M59.5 44.5v.6"/>
<path d="M59.5 52.1l-.1 .2M60 57.9h.8M60.2 56.9l.2-.3v1.3M60.5 54.1a.79 .79 0 0 1 0 1.3M218.6 43.9h.8M251.6 74.4h.7M60.4 89.2v.8M113.8 89.3v.6M114.3 89.4l.2-.2 .5 .2M167.2 89.4v-.1a1.07 1.07 0 0 1 1.1 .1M167.7 89.2l.2 .2M60.4 112.1v.8l-.7-.7-.3-.1-.2 .1"/>
<path d="M114.3 112.2l.2-.1 .5 .1M167.1 112.4a.79 .79 0 0 1 1.3 0M59.7 135.4l-.5-.4v.7M59.8 135h.5M115.1 135.4l-1.3-.5v.8M168.4 135v.7M168.4 135.3h-1.3l.3 .3M60 159v.8M113.8 159.2l.2-.1 .3 .1M114.4 159.2l.2-.1 .4 .1"/>
</g>
<path d="M201.9 20.3h76.2v139.7h-76.2z" fill="none" stroke="#0000c2" stroke-width=".18"/>
<g fill="none" stroke="#009600" stroke-width=".18">
<path d="M30.5 31.8h2.5M38.1 31.8h2.5v6.3h1.3M149.9 26.7h2.5M217.2 36.8h2.5M30.5 40.6h11.4M77.5 44.5h8.9M80 49.5v3.8h24.1v-3.8M101.6 44.5h8.9M59.7 87.6h1.3v1.3M114.3 87.6h1.3v1.3M167.6 87.6h1.3v1.3M59.7 110.5h1.3v1.3"/>
<path d="M114.3 110.5h1.3v1.3M167.6 110.5h1.3v1.3M59.7 133.4h1.3v1.2M114.3 133.4h1.3v1.2M167.6 133.4h1.3v1.2M59.7 157.5h1.3v1.3M114.3 157.5h1.3v1.3"/>
</g>
<g fill="none" stroke="#000084" stroke-width=".18">
<path d="M101 48.9l1.2 1.2M102.2 48.9l-1.2 1.2M249.6 69.2l1.2 1.3M249.6 71.8l1.2 1.2M250.8 69.2l-1.2 1.3M250.8 71.8l-1.2 1.2M249.6 89.6l1.2 1.2M249.6 92.1l1.2 1.2M250.8 89.6l-1.2 1.2M250.8 92.1l-1.2 1.2M238.2 121.3l1.2 1.2M239.4 121.3l-1.2 1.2"/>
<path d="M238.2 140.4l1.2 1.2M239.4 140.4l-1.2 1.2"/>
</g>
<path d="M52.9 60.5h.8" fill="none" stroke="#a90000" stroke-width=".18"/>
<g fill="#009600" stroke="#009600" stroke-width=".18">
<circle cx="168.9" cy="110.5" r=".46"/>
<circle cx="115.6" cy="87.6" r=".46"/>
<circle cx="168.9" cy="133.4" r=".46"/>
<circle cx="168.9" cy="87.6" r=".46"/>
<circle cx="61" cy="133.4" r=".46"/>
<circle cx="61" cy="157.5" r=".46"/>
<circle cx="61" cy="110.5" r=".46"/>
<circle cx="31.7" cy="40.6" r=".46"/>
<circle cx="31.7" cy="31.8" r=".46"/>
<circle cx="104.1" cy="44.5" r=".46"/>
<circle cx="92.7" cy="53.3" r=".46"/>
<circle cx="110.5" cy="44.5" r=".46"/>
<circle cx="115.6" cy="157.5" r=".46"/>
<circle cx="115.6" cy="133.4" r=".46"/>
<circle cx="115.6" cy="110.5" r=".46"/>
<circle cx="80" cy="44.5" r=".46"/>
<circle cx="61" cy="87.6" r=".46"/>
</g>
<text font-size="2.8" fill="#840000" x="178" y="190.9">Title:</text>
<g font-size="2.1" fill="#840000">
<text x="178" y="184">Sheet:</text>
<text x="178" y="186.7">File:</text>
<text x="178" y="196.9">KiCad</text>
<text x="178" y="194.1">Size:</text>
<text x="184.7" y="194.1">A4</text>
<text x="185.7" y="196.9">E.D.A.</text>
<text x="193.3" y="196.9">8.0.5</text>
<text x="200" y="194.1">Date:</text>
<text x="263" y="194.3">Rev:</text>
<text x="263" y="196.9">Id:</text>
<text x="267.1" y="196.9">1/1</text>
</g>
<g font-size="1.8" fill="#840000">
<text x="35" y="11.9">1</text>
<text x="85" y="11.9">2</text>
<text x="135" y="11.9">3</text>
<text x="185" y="11.9">4</text>
<text x="235" y="11.9">5</text>
<text x="285" y="11.9">6</text>
<text x="10.3" y="35.9">A</text>
<text x="285.3" y="35.9">A</text>
<text x="233" y="67.1">4</text>
<text x="239.4" y="71.7">3.3V</text>
<text x="10.3" y="85.9">B</text>
<text x="285.3" y="85.9">B</text>
<text x="239.4" y="92.1">3.3V</text>
<text x="10.3" y="135.9">C</text>
<text x="285.3" y="135.9">C</text>
<text x="10.3" y="185.9">D</text>
<text x="285.3" y="185.9">D</text>
<text x="35" y="199.9">1</text>
<text x="85" y="199.9">2</text>
<text x="135" y="199.9">3</text>
<text x="185" y="199.9">4</text>
<text x="235" y="199.9">5</text>
<text x="285" y="199.9">6</text>
</g>
<g font-size="1.8" fill="#006464">
<text x="152.9" y="23.7">ColorSensor</text>
<text x="157.6" y="21.2">J3</text>
<text x="26.9" y="27.5">PWR_FLAG</text>
<text x="140.2" y="27.5">+3.3V</text>
<text x="168.9" y="27.5">GND</text>
<text x="22.6" y="32.6">+5V</text>
<text x="42.4" y="35.2">Conn_02x10</text>
<text x="47.1" y="32.6">J1</text>
<text x="139.4" y="35.2">GND</text>
<text x="174" y="35.2">GND</text>
<text x="220.2" y="33.9">ColorSensor</text>
<text x="224.9" y="31.3">J4</text>
<text x="257.1" y="33.6">Conn_01x06</text>
<text x="263.9" y="30.6">J5</text>
<text x="22.6" y="41.5">GND</text>
<text x="33" y="36.4">100R</text>
<text x="33.7" y="39">FB1</text>
<text x="91.4" y="40.2">PQ3RD23</text>
<text x="93.4" y="37.7">LDO1</text>
<text x="105.7" y="40.2">PWR_FLAG</text>
<text x="147.9" y="37.2">160</text>
<text x="148.5" y="39">R1</text>
<text x="165.7" y="37.2">160</text>
<text x="166.3" y="39">R2</text>
<text x="206.4" y="37.7">+3.3VA</text>
<text x="236.2" y="37.7">GND2</text>
<text x="249.6" y="37.7">+3.3VA</text>
<text x="251.2" y="40.2">GND2</text>
<text x="26.9" y="46.6">PWR_FLAG</text>
<text x="69.6" y="45.3">+5V</text>
<text x="82.6" y="46.6">C2</text>
<text x="89.4" y="45.3">VIN</text>
<text x="93.6" y="45.3">VOUT</text>
<text x="106.9" y="47.1">C1</text>
<text x="114.3" y="45.3">+3.3V</text>
<text x="82.6" y="49.1">0.33u</text>
<text x="93.6" y="50.3" transform="rotate(-90 93.6 50.3)">GND</text>
<text x="96.2" y="50.4">Vc</text>
<text x="106.9" y="49.6">47u</text>
<text x="144" y="51.7">+3.3V</text>
<text x="90.7" y="59.3">GND</text>
<text x="145.8" y="54.2">GND</text>
<text x="149.9" y="55.5">SDA</text>
<text x="161.3" y="56.7">J2</text>
<text x="161.3" y="59.3">Conn_01x06</text>
<text x="58.4" y="61.8">GND</text>
<text x="238.2" y="61.8">color1</text>
<text x="221.6" y="68.2">+3.3VA</text>
<text x="235.5" y="70.7">SCL</text>
<text x="235.5" y="68.2">VDD</text>
<text x="240.8" y="68.2">LED-A</text>
<text x="244" y="70.7">INT</text>
<text x="254" y="68.2">+3.3VA</text>
<text x="48.3" y="75.8">A1</text>
<text x="102.9" y="75.8">A5</text>
<text x="156.2" y="75.8">A9</text>
<text x="223.3" y="75.8">GND2</text>
<text x="235.5" y="75.8">GND</text>
<text x="235.5" y="73.3">SDA</text>
<text x="240.6" y="75.8">LED-C</text>
<text x="244.3" y="73.3">NC</text>
<text x="31.5" y="83.4">+5V</text>
<text x="44.9" y="78.3">RPR-220</text>
<text x="63.5" y="83.4">+3.3V</text>
<text x="86.1" y="83.4">+5V</text>
<text x="99.5" y="78.3">RPR-220</text>
<text x="118.1" y="83.4">+3.3V</text>
<text x="139.4" y="83.4">+5V</text>
<text x="152.9" y="78.3">RPR-220</text>
<text x="171.5" y="83.4">+3.3V</text>
<text x="238.2" y="82.1">color2</text>
<text x="26.4" y="88.5">GND</text>
<text x="34.2" y="86">R4</text>
<text x="37.5" y="86">330</text>
<text x="60.9" y="86">R3</text>
<text x="64.2" y="86">22k</text>
<text x="69.9" y="88.5">GND</text>
<text x="81" y="88.5">GND</text>
<text x="88.2" y="86">R11</text>
<text x="92.1" y="86">330</text>
<text x="114.9" y="86">R12</text>
<text x="118.8" y="86">22k</text>
<text x="124.5" y="88.5">GND</text>
<text x="134.3" y="88.5">GND</text>
<text x="141.6" y="86">R19</text>
<text x="145.4" y="86">330</text>
<text x="168.2" y="86">R20</text>
<text x="172.2" y="86">22k</text>
<text x="177.8" y="88.5">GND</text>
<text x="221.6" y="88.5">+3.3VA</text>
<text x="235.5" y="88.5">VDD</text>
<text x="240.8" y="88.5">LED-A</text>
<text x="254" y="88.5">+3.3VA</text>
<text x="235.5" y="93.6">SDA</text>
<text x="235.5" y="91">SCL</text>
<text x="244" y="91">INT</text>
<text x="244.3" y="93.6">NC</text>
<text x="44.9" y="101.2">RPR-220</text>
<text x="48.3" y="98.7">A2</text>
<text x="99.5" y="101.2">RPR-220</text>
<text x="102.9" y="98.7">A6</text>
<text x="152.9" y="101.2">RPR-220</text>
<text x="155.6" y="98.7">A10</text>
<text x="223.3" y="96.1">GND2</text>
<text x="235.5" y="96.1">GND</text>
<text x="240.6" y="96.1">LED-C</text>
<text x="31.5" y="106.3">+5V</text>
<text x="63.5" y="106.3">+3.3V</text>
<text x="86.1" y="106.3">+5V</text>
<text x="118.1" y="106.3">+3.3V</text>
<text x="139.4" y="106.3">+5V</text>
<text x="171.5" y="106.3">+3.3V</text>
<text x="26.4" y="111.4">GND</text>
<text x="34.2" y="108.8">R5</text>
<text x="37.5" y="108.8">330</text>
<text x="60.9" y="108.8">R6</text>
<text x="64.2" y="108.8">22k</text>
<text x="69.9" y="111.4">GND</text>
<text x="81" y="111.4">GND</text>
<text x="88.2" y="108.8">R13</text>
<text x="92.1" y="108.8">330</text>
<text x="114.9" y="108.8">R14</text>
<text x="118.8" y="108.8">22k</text>
<text x="124.5" y="111.4">GND</text>
<text x="134.3" y="111.4">GND</text>
<text x="141.6" y="108.8">R21</text>
<text x="145.4" y="108.8">330</text>
<text x="168.2" y="108.8">R22</text>
<text x="172.2" y="108.8">22k</text>
<text x="177.8" y="111.4">GND</text>
<text x="228" y="112.6">+3.3VA</text>
<text x="229.7" y="110.1">GND2</text>
<text x="241.8" y="112.6">VDD</text>
<text x="241.8" y="110.1">GND</text>
<text x="241.8" y="117.7">GPIO0</text>
<text x="241.8" y="115.2">SDA</text>
<text x="250.2" y="115.8">ToF1</text>
<text x="44.9" y="124.1">RPR-220</text>
<text x="48.3" y="121.5">A3</text>
<text x="99.5" y="124.1">RPR-220</text>
<text x="102.9" y="121.5">A7</text>
<text x="152.9" y="124.1">RPR-220</text>
<text x="155.6" y="121.5">A11</text>
<text x="241.8" y="122.8">GPIO1</text>
<text x="241.8" y="120.2">SCL</text>
<text x="31.5" y="129.1">+5V</text>
<text x="34.2" y="131.7">R7</text>
<text x="37.5" y="131.7">330</text>
<text x="60.9" y="131.7">R8</text>
<text x="63.5" y="129.1">+3.3V</text>
<text x="64.2" y="131.7">22k</text>
<text x="86.1" y="129.1">+5V</text>
<text x="88.2" y="131.7">R15</text>
<text x="92.1" y="131.7">330</text>
<text x="114.9" y="131.7">R16</text>
<text x="118.1" y="129.1">+3.3V</text>
<text x="118.8" y="131.7">22k</text>
<text x="139.4" y="129.1">+5V</text>
<text x="141.6" y="131.7">R23</text>
<text x="145.4" y="131.7">330</text>
<text x="168.2" y="131.7">R24</text>
<text x="171.5" y="129.1">+3.3V</text>
<text x="172.2" y="131.7">22k</text>
<text x="228" y="131.7">+3.3VA</text>
<text x="229.7" y="129.1">GND2</text>
<text x="241.8" y="131.7">VDD</text>
<text x="241.8" y="129.1">GND</text>
<text x="26.4" y="134.2">GND</text>
<text x="69.9" y="134.2">GND</text>
<text x="81" y="134.2">GND</text>
<text x="124.5" y="134.2">GND</text>
<text x="134.3" y="134.2">GND</text>
<text x="177.8" y="134.2">GND</text>
<text x="241.8" y="136.8">GPIO0</text>
<text x="241.8" y="134.2">SDA</text>
<text x="250.2" y="134.8">ToF2</text>
<text x="241.8" y="141.8">GPIO1</text>
<text x="241.8" y="139.3">SCL</text>
<text x="44.9" y="148.2">RPR-220</text>
<text x="48.3" y="145.6">A4</text>
<text x="99.5" y="148.2">RPR-220</text>
<text x="102.9" y="145.6">A8</text>
<text x="31.5" y="153.3">+5V</text>
<text x="34.2" y="155.8">R9</text>
<text x="37.5" y="155.8">330</text>
<text x="60.3" y="155.8">R10</text>
<text x="63.5" y="153.3">+3.3V</text>
<text x="64.2" y="155.8">22k</text>
<text x="86.1" y="153.3">+5V</text>
<text x="88.2" y="155.8">R17</text>
<text x="92.1" y="155.8">330</text>
<text x="114.9" y="155.8">R18</text>
<text x="118.1" y="153.3">+3.3V</text>
<text x="118.8" y="155.8">22k</text>
<text x="26.4" y="158.3">GND</text>
<text x="69.9" y="158.3">GND</text>
<text x="81" y="158.3">GND</text>
<text x="124.5" y="158.3">GND</text>
</g>
<g font-size="1.8" fill="#0f0f0f">
<text x="148.7" y="28.9">SCL</text>
<text x="165.1" y="28.9">SCL1</text>
<text x="148.6" y="31.4">SDA</text>
<text x="165.1" y="31.4">SDA1</text>
<text x="54.6" y="37.8">Line3</text>
<text x="54.6" y="40.3">Line4</text>
<text x="215" y="41.6">SDA_</text>
<text x="215" y="39">SCL_</text>
<text x="232.4" y="41.6">SDA1_</text>
<text x="232.4" y="39">SCL1_</text>
<text x="255.6" y="41.6">SDA_</text>
<text x="36.9" y="47.9">SDA1</text>
<text x="38.1" y="42.8">SDA</text>
<text x="38.2" y="45.4">SCL</text>
<text x="54.6" y="42.8">Line5</text>
<text x="54.6" y="47.9">Line7</text>
<text x="54.6" y="45.4">Line6</text>
<text x="217.2" y="44.1">c1</text>
<text x="232.4" y="44.1">c2</text>
<text x="251.9" y="46.6">XSHUT1_</text>
<text x="255.7" y="44.1">SCL_</text>
<text x="34.4" y="53">XSHUT1</text>
<text x="37" y="50.5">SCL1</text>
<text x="54.6" y="53">Line9</text>
<text x="54.6" y="50.5">Line8</text>
<text x="251.9" y="49.2">XSHUT2_</text>
<text x="34.4" y="55.5">XSHUT2</text>
<text x="36.6" y="58.1">Line1</text>
<text x="54.6" y="55.5">Line10</text>
<text x="54.6" y="58.1">Line11</text>
<text x="150" y="58.1">SCL</text>
<text x="36.6" y="60.6">Line2</text>
<text x="146.2" y="63.2">XSHUT2</text>
<text x="146.2" y="60.6">XSHUT1</text>
<text x="227.7" y="69.5">SCL_ 3</text>
<text x="227.7" y="72">SDA_ 2</text>
<text x="248.2" y="74.7">5 c1</text>
<text x="226.5" y="89.8">SCL1_ 3</text>
<text x="60.6" y="94.2" transform="rotate(-90 60.6 94.2)">Line1</text>
<text x="115.2" y="94.2" transform="rotate(-90 115.2 94.2)">Line5</text>
<text x="168.6" y="94.2" transform="rotate(-90 168.6 94.2)">Line9</text>
<text x="226.5" y="92.4">SDA1_ 2</text>
<text x="248.2" y="95">5 c2</text>
<text x="234" y="114">SDA_ 4</text>
<text x="60.6" y="117" transform="rotate(-90 60.6 117)">Line2</text>
<text x="115.2" y="117" transform="rotate(-90 115.2 117)">Line6</text>
<text x="168.6" y="118.3" transform="rotate(-90 168.6 118.3)">Line10</text>
<text x="230.3" y="116.5">XSHUT1_ 3</text>
<text x="234.1" y="119">SCL_ 2</text>
<text x="230.3" y="135.5">XSHUT2_ 3</text>
<text x="234" y="133">SDA_ 4</text>
<text x="60.6" y="139.9" transform="rotate(-90 60.6 139.9)">Line3</text>
<text x="115.2" y="139.9" transform="rotate(-90 115.2 139.9)">Line7</text>
<text x="168.6" y="141.1" transform="rotate(-90 168.6 141.1)">Line11</text>
<text x="234.1" y="138.1">SCL_ 2</text>
<text x="60.6" y="164" transform="rotate(-90 60.6 164)">Line4</text>
<text x="115.2" y="164" transform="rotate(-90 115.2 164)">Line8</text>
</g>
<g font-size="1.8" fill="#a90000">
<text x="153.6" y="26.4">1</text>
<text x="153.6" y="29">2</text>
<text x="162.5" y="29">7</text>
<text x="162.5" y="26.4">8</text>
<text x="153.6" y="31.5">3</text>
<text x="153.6" y="34">4</text>
<text x="162.5" y="34">5</text>
<text x="162.5" y="31.5">6</text>
<text x="43.1" y="37.8">1</text>
<text x="43.1" y="40.4">2</text>
<text x="51.4" y="40.4">19</text>
<text x="51.4" y="37.8">20</text>
<text x="220.9" y="36.6">1</text>
<text x="220.9" y="39.1">2</text>
<text x="220.9" y="41.7">3</text>
<text x="229.8" y="41.7">6</text>
<text x="229.8" y="39.1">7</text>
<text x="229.8" y="36.6">8</text>
<text x="261.5" y="36.6">1</text>
<text x="261.5" y="39.1">2</text>
<text x="261.5" y="41.7">3</text>
<text x="43.1" y="42.9">3</text>
<text x="43.1" y="45.5">4</text>
<text x="51.4" y="45.5">17</text>
<text x="51.4" y="42.9">18</text>
<text x="86.9" y="44.2">1</text>
<text x="99.6" y="44.2">2</text>
<text x="220.9" y="44.2">4</text>
<text x="229.8" y="44.2">5</text>
<text x="261.5" y="44.2">4</text>
<text x="261.5" y="46.7">5</text>
<text x="43.1" y="48">5</text>
<text x="43.1" y="50.5">6</text>
<text x="43.1" y="53.1">7</text>
<text x="51.4" y="53.1">14</text>
<text x="51.4" y="50.5">15</text>
<text x="51.4" y="48">16</text>
<text x="92.5" y="52.8" transform="rotate(-90 92.5 52.8)">3</text>
<text x="99.6" y="49.3">4</text>
<text x="154.9" y="50.5">1</text>
<text x="154.9" y="53.1">2</text>
<text x="261.5" y="49.3">6</text>
<text x="43.1" y="55.6">8</text>
<text x="43.1" y="58.2">9</text>
<text x="51.4" y="58.2">12</text>
<text x="51.4" y="55.6">13</text>
<text x="154.9" y="55.6">3</text>
<text x="154.9" y="58.2">4</text>
<text x="42.5" y="60.7">10</text>
<text x="51.4" y="60.7">11</text>
<text x="154.9" y="60.7">5</text>
<text x="154.9" y="63.2">6</text>
<text x="233" y="69.6">3</text>
<text x="248.2" y="69.6">7</text>
<text x="248.2" y="67.1">8</text>
<text x="233" y="74.7">1</text>
<text x="233" y="72.1">2</text>
<text x="248.2" y="72.1">6</text>
<text x="248.2" y="74.7">5</text>
<text x="233" y="87.4">4</text>
<text x="233" y="89.9">3</text>
<text x="248.2" y="89.9">7</text>
<text x="248.2" y="87.4">8</text>
<text x="233" y="95">1</text>
<text x="233" y="92.5">2</text>
<text x="248.2" y="92.5">6</text>
<text x="248.2" y="95">5</text>
<text x="239.3" y="111.5">5</text>
<text x="239.3" y="109">6</text>
<text x="239.3" y="119.1">2</text>
<text x="239.3" y="116.6">3</text>
<text x="239.3" y="114">4</text>
<text x="239.3" y="121.7">1</text>
<text x="239.3" y="130.6">5</text>
<text x="239.3" y="128">6</text>
<text x="239.3" y="135.6">3</text>
<text x="239.3" y="133.1">4</text>
<text x="239.3" y="140.7">1</text>
<text x="239.3" y="138.2">2</text>
</g>
<g font-size="1.4" fill="#a90000">
<text x="41.3" y="82.3">1</text>
<text x="56.5" y="82.3">4</text>
<text x="95.9" y="82.3">1</text>
<text x="111.1" y="82.3">4</text>
<text x="149.2" y="82.3">1</text>
<text x="164.5" y="82.3">4</text>
<text x="41.3" y="87.4">2</text>
<text x="56.5" y="87.4">3</text>
<text x="95.9" y="87.4">2</text>
<text x="111.1" y="87.4">3</text>
<text x="149.2" y="87.4">2</text>
<text x="164.5" y="87.4">3</text>
<text x="41.3" y="105.2">1</text>
<text x="56.5" y="105.2">4</text>
<text x="95.9" y="105.2">1</text>
<text x="111.1" y="105.2">4</text>
<text x="149.2" y="105.2">1</text>
<text x="164.5" y="105.2">4</text>
<text x="41.3" y="110.2">2</text>
<text x="56.5" y="110.2">3</text>
<text x="95.9" y="110.2">2</text>
<text x="111.1" y="110.2">3</text>
<text x="149.2" y="110.2">2</text>
<text x="164.5" y="110.2">3</text>
<text x="41.3" y="128">1</text>
<text x="56.5" y="128">4</text>
<text x="95.9" y="128">1</text>
<text x="111.1" y="128">4</text>
<text x="149.2" y="128">1</text>
<text x="164.5" y="128">4</text>
<text x="41.3" y="133.1">2</text>
<text x="56.5" y="133.1">3</text>
<text x="95.9" y="133.1">2</text>
<text x="111.1" y="133.1">3</text>
<text x="149.2" y="133.1">2</text>
<text x="164.5" y="133.1">3</text>
<text x="41.3" y="152.1">1</text>
<text x="56.5" y="152.1">4</text>
<text x="95.9" y="152.1">1</text>
<text x="111.1" y="152.1">4</text>
<text x="41.3" y="157.2">2</text>
<text x="56.5" y="157.2">3</text>
<text x="95.9" y="157.2">2</text>
<text x="111.1" y="157.2">3</text>
</g>
</svg>
